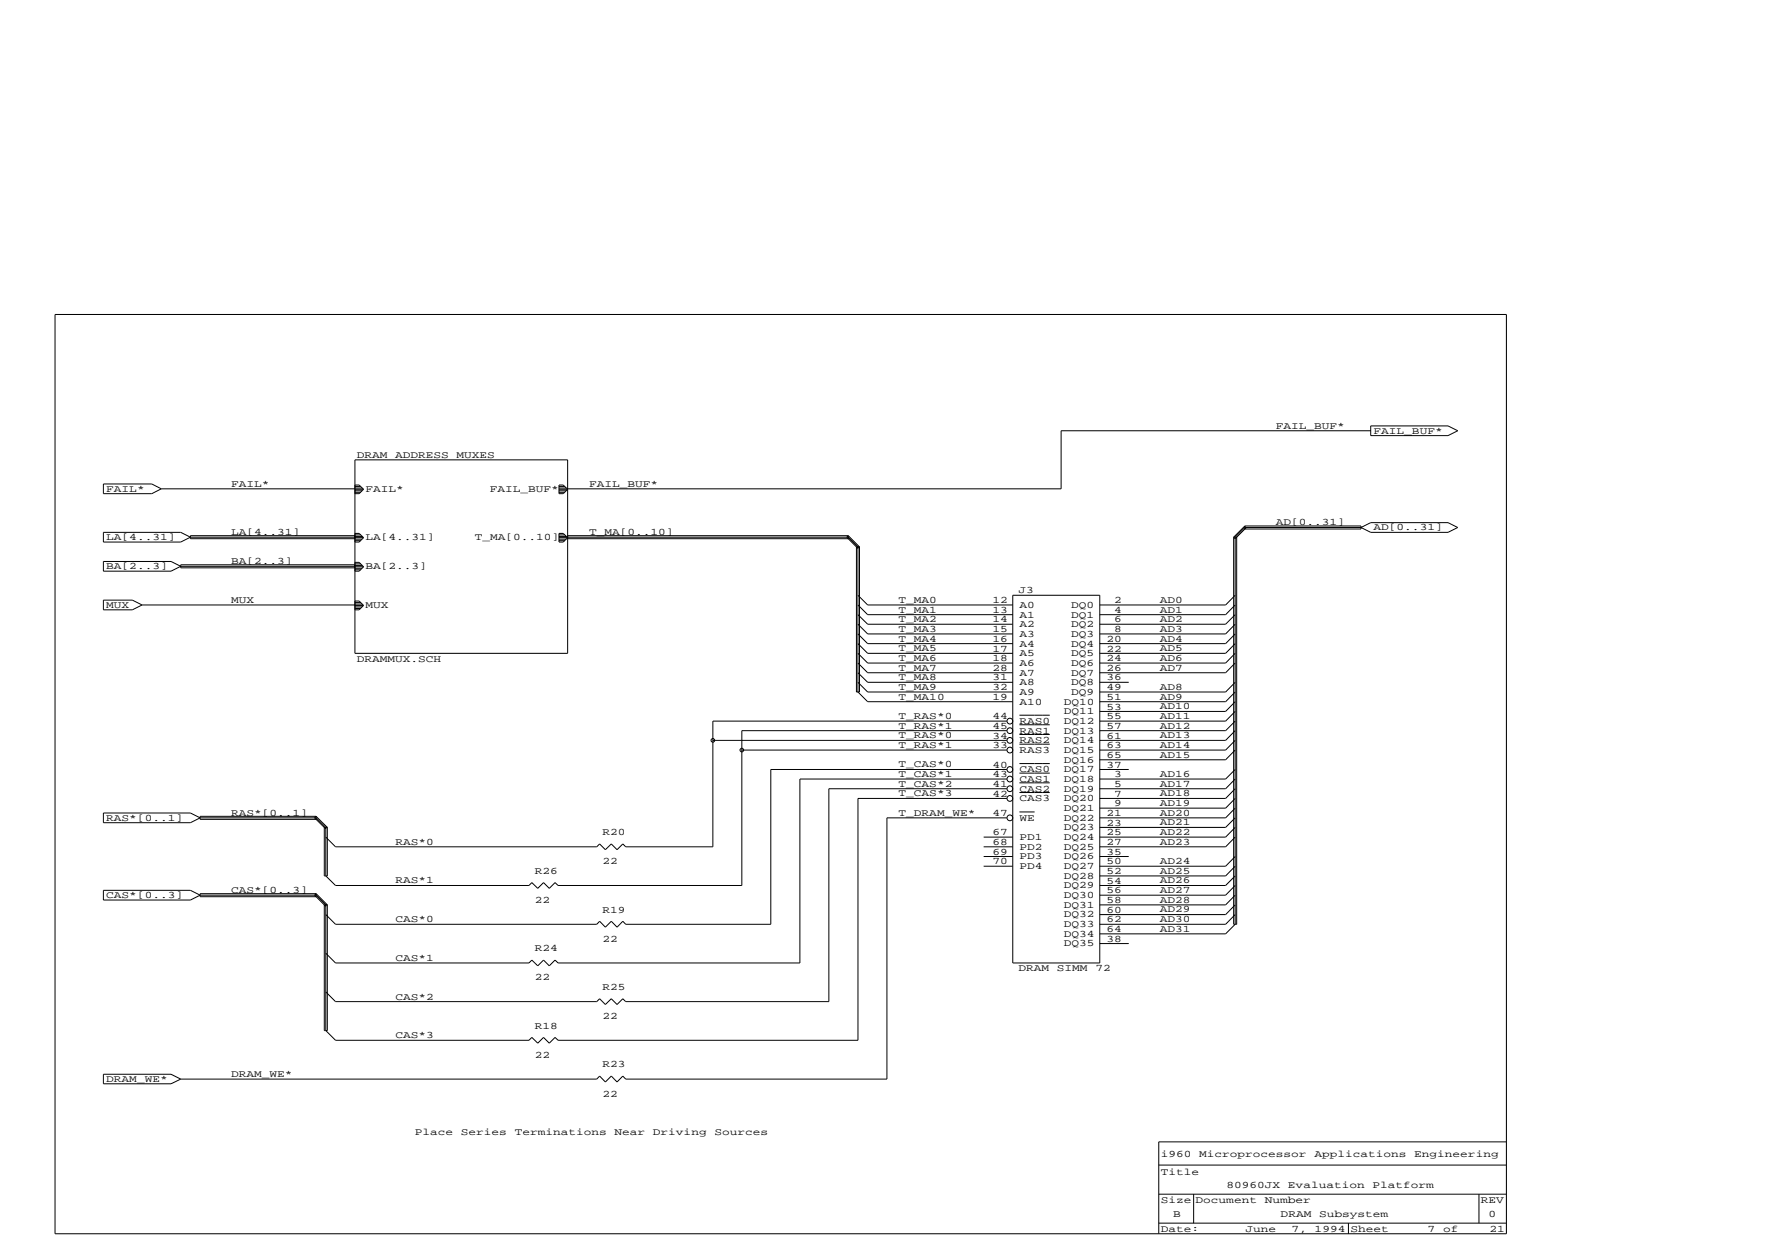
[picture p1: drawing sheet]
<svg xmlns="http://www.w3.org/2000/svg" width="297mm" height="210mm" viewBox="0 0 297 210" stroke-linecap="round" stroke-linejoin="round" font-family="sans-serif">
<g fill="none" stroke="#000" stroke-width=".17">
<path d="M9.2 52.7h243.2v154h-243.2zM59.5 77h35.6v32.4h-35.6zM229.6 71.3h13l1.6 .9-1.6 .8h-13zM229.6 72.2h-51.8v9.7h-82.7M17.3 81.1h8.1l1.6 .8-1.6 .8h-8.1zM17.3 89.2h13l1.6 .8-1.6 .8h-13zM17.3 94.1h11.4l1.6 .8-1.6 .8h-11.4zM27 81.9h32.5M30.3 94.9h29.2M31.9 90h27.6M59.5 81.3h.7l.7 .7M59.5 81.5h.9"/>
<path d="M59.5 81.8h1.2M59.5 82h1.4M59.5 82.2h1.2M59.5 82.5h.9M59.5 89.4h.7l.7 .7M59.5 89.6h.9M59.5 89.9h1.2M59.5 90.1h1.4M59.5 90.3h1.2M59.5 90.6h.9M59.5 94.2h.7l.7 .7M59.5 94.5h.9"/>
<path d="M59.5 94.7h1.2M59.5 94.9h1.4M59.5 95.2h1.2M59.5 95.5h.9M59.5 89.7h-27.6v.5h27.6M59.5 94.6h-29.2v.5h29.2M60.9 82l-.7 .7h-.7M60.9 90.1l-.7 .7h-.7M60.9 94.9l-.7 .8h-.7M93.6 81.3h.8l.7 .7-.7 .7h-.8zM93.6 89.4h.8l.7 .7-.7 .7h-.8zM93.6 81.5h1"/>
<path d="M93.6 81.8h1.3M93.6 82h1.5M93.6 82.2h1.2M93.6 82.5h1M93.6 89.6h1M93.6 89.9h1.3M93.6 90.1h1.5M93.6 90.3h1.2M93.6 90.6h1M95.1 90h47l1.6 1.6v24.3l1.7 1.7h24.3M95.1 89.7h47M142.1 89.7l1.9 1.9"/>
<path d="M142.1 89.7l-.2 .3 1.8 1.9M142.1 89.7v.5h-47M143.5 91.6h.5v24.3h-.5zM143.7 99.7l1.7 1.6h24.3M169.7 99.7h14.6v61.6h-14.6zM206.7 90h.5v64.8h-.5zM206.9 99.7l-1.6 1.6h-21M208.6 88.1h19.4v.5h-19.4zM208.6 88.1l-1.9 1.9M208.8 88.4l-1.9 1.8-.2-.2M228 88.4l1.6-.8h13l1.6 .8-1.6 .8h-13zM228 88.4h-19.4l-1.7 1.6v64.8l-1.6 1.6h-21"/>
<path d="M17.3 100.5h4.9l1.6 .8-1.6 .9h-4.9zM23.8 101.3h35.7M59.5 100.7h.7l.7 .7M59.5 100.9h.9M59.5 101.2h1.2M59.5 101.4h1.4M59.5 101.7h1.2M59.5 101.9h.9M60.9 101.4l-.7 .8h-.7M143.7 107.8l1.7 1.6h24.3M143.7 101.3l1.7 1.7h24.3M143.7 103l1.7 1.6h24.3"/>
<path d="M143.7 104.6l1.7 1.6h24.3M143.7 106.2l1.7 1.6h24.3M143.7 109.4l1.7 1.7h24.3M143.7 111.1l1.7 1.6h24.3M143.7 112.7l1.7 1.6h24.3M143.7 114.3l1.7 1.6h24.3M170.8 119.8h5.1M184.3 114.3h4.8M206.9 107.8l-1.6 1.6h-21M206.9 101.3l-1.6 1.7h-21M206.9 103l-1.6 1.6h-21M206.9 104.6l-1.6 1.6h-21"/>
<path d="M206.9 106.2l-1.6 1.6h-21M206.9 109.4l-1.6 1.7h-21M206.9 111.1l-1.6 1.6h-21M206.9 114.3l-1.6 1.6h-21M206.9 115.9l-1.6 1.7h-21M206.9 117.6l-1.6 1.6h-21M206.9 119.2l-1.6 1.6h-21M17.3 136.2h14.6l1.6 .8-1.6 .8h-14.6zM33.5 136.8h19.5v.5h-19.5zM53 136.8l1.8 1.8M53 136.8l-.3 .2 1.9 1.9M54.3 138.6h.5v8.1h-.5z"/>
<path d="M119.4 124h49.3M124.3 125.7h44.4M168.7 130.5h-34.7v30.8h-40.5l-.5-.5-1 1-.9-1-1 1-1-1-.5 .5h-32.4l-1.6-1.6M168.7 133.8h-25v40.5h-50.2l-.5-.5-1 1-.9-1-1 1-1-1-.5 .5h-32.4l-1.6-1.7v-21l-1.6-1.6h-19.5M168.7 120.8h-49.3v21.1h-14.6l-.5-.5-.9 .9-1-.9-1 .9-.9-.9-.5 .5h-43.8l-1.6-1.7M168.7 122.4h-44.4v25.9h-30.8l-.5-.4-1 .9-.9-.9-1 .9-1-.9-.5 .4h-32.4l-1.6-1.6v-8.1l-1.6-1.6h-19.5M168.7 128.9h-39.6v25.9h-24.3l-.5-.5-.9 1-1-1-1 1-.9-1-.5 .5h-43.8l-1.6-1.6M168.7 132.1h-29.8v35.7h-34.1l-.5-.5-.9 1-1-1-1 1-.9-1-.5 .5h-43.8l-1.6-1.6M168.7 137h-20.1v43.8h-43.8l-.5-.5-.9 1-1-1-1 1-.9-1-.5 .5h-69.7M170.8 124.7h5.1M170.8 123h5.1M170.8 127.9h5.1"/>
<path d="M170.8 131.1h5.1M170.8 132.8h5.1M170.8 129.5h5.1M170.8 121.4h5.1M170.8 136h2.5M184.3 128.9h4.8M206.9 120.8l-1.6 1.6h-21M206.9 122.4l-1.6 1.6h-21M206.9 124l-1.6 1.7h-21M206.9 125.7l-1.6 1.6h-21M206.9 128.9l-1.6 1.6h-21M206.9 130.5l-1.6 1.6h-21"/>
<path d="M206.9 132.1l-1.6 1.7h-21M206.9 133.8l-1.6 1.6h-21M206.9 135.4l-1.6 1.6h-21M206.9 137l-1.6 1.6h-21M206.9 138.6l-1.6 1.6h-21M17.3 149.1h14.6l1.6 .9-1.6 .8h-14.6zM33.5 149.7h19.5v.5h-19.5zM53 149.7l1.8 1.9M53 149.7l-.3 .3 1.9 1.8M54.3 151.6h.5v21h-.5zM164.8 140.2h4.9M164.8 141.9h4.9"/>
<path d="M164.8 145.1h4.9M164.8 143.5h4.9M184.3 158.1h4.8M184.3 143.5h4.8M206.9 140.2l-1.6 1.7h-21M206.9 143.5l-1.6 1.6h-21M206.9 145.1l-1.6 1.6h-21M206.9 146.7l-1.6 1.6h-21M206.9 150l-1.6 1.6h-21M206.9 148.3l-1.6 1.7h-21M206.9 151.6l-1.6 1.6h-21M206.9 153.2l-1.6 1.6h-21"/>
<path d="M17.3 180h11.4l1.6 .8-1.6 .8h-11.4zM194.1 195.2h58.2M252.3 191.3h-58.2v15.4M194.1 204.9h58.2M194.1 200.1h58.2M200 200.1v4.8M225.9 204.9v1.8M247.8 200.1v4.8"/>
<circle cx="119.4" cy="124" r=".3"/>
<circle cx="124.3" cy="125.7" r=".3"/>
<circle cx="169.2" cy="132.1" r=".48"/>
<circle cx="169.2" cy="120.8" r=".48"/>
<circle cx="169.2" cy="130.5" r=".48"/>
<circle cx="169.2" cy="124" r=".48"/>
<circle cx="169.2" cy="133.8" r=".48"/>
<circle cx="169.2" cy="137" r=".48"/>
<circle cx="169.2" cy="122.4" r=".48"/>
<circle cx="169.2" cy="125.7" r=".48"/>
<circle cx="169.2" cy="128.9" r=".48"/>
</g>
<g font-size="1.7">
<text x="213.7" y="71.8">FAIL_BUF*</text>
<text x="59.8" y="76.7">DRAM</text>
<text x="66.2" y="76.7">ADDRESS</text>
<text x="76.5" y="76.7">MUXES</text>
<text x="230.1" y="72.6">FAIL_BUF*</text>
<text x="17.8" y="82.4">FAIL*</text>
<text x="38.7" y="81.5">FAIL*</text>
<text x="61.2" y="82.4">FAIL*</text>
<text x="82.1" y="82.4">FAIL_BUF*</text>
<text x="98.7" y="81.5">FAIL_BUF*</text>
<text x="38.7" y="89.6">LA[4..31]</text>
<text x="98.7" y="89.6">T_MA[0..10]</text>
<text x="213.7" y="88">AD[0..31]</text>
<text x="230.1" y="88.8">AD[0..31]</text>
<text x="17.8" y="90.5">LA[4..31]</text>
<text x="17.8" y="95.4">BA[2..3]</text>
<text x="38.7" y="94.5">BA[2..3]</text>
<text x="61.2" y="90.5">LA[4..31]</text>
<text x="61.2" y="95.4">BA[2..3]</text>
<text x="79.5" y="90.5">T_MA[0..10]</text>
<text x="17.8" y="101.8">MUX</text>
<text x="38.7" y="101">MUX</text>
<text x="61.2" y="101.8">MUX</text>
<text x="150.5" y="101">T_MA0</text>
<text x="166.3" y="101">12</text>
<text x="170.6" y="99.4">J3</text>
<text x="170.8" y="101.8">A0</text>
<text x="179.5" y="101.8">DQ0</text>
<text x="186.7" y="101">2</text>
<text x="194.3" y="101">AD0</text>
<text x="150.5" y="102.6">T_MA1</text>
<text x="150.5" y="104.2">T_MA2</text>
<text x="150.5" y="105.8">T_MA3</text>
<text x="150.5" y="107.5">T_MA4</text>
<text x="166.3" y="105.9">15</text>
<text x="166.3" y="107.5">16</text>
<text x="166.3" y="102.7">13</text>
<text x="166.3" y="104.3">14</text>
<text x="170.8" y="106.7">A3</text>
<text x="170.8" y="103.5">A1</text>
<text x="170.8" y="105.1">A2</text>
<text x="179.5" y="103.5">DQ1</text>
<text x="179.5" y="105.1">DQ2</text>
<text x="179.5" y="106.7">DQ3</text>
<text x="185.4" y="107.5">20</text>
<text x="186.7" y="102.7">4</text>
<text x="186.7" y="104.3">6</text>
<text x="186.7" y="105.9">8</text>
<text x="194.3" y="102.6">AD1</text>
<text x="194.3" y="104.2">AD2</text>
<text x="194.3" y="105.8">AD3</text>
<text x="194.3" y="107.5">AD4</text>
<text x="59.8" y="110.9">DRAMMUX.SCH</text>
<text x="150.5" y="110.7">T_MA6</text>
<text x="150.5" y="112.3">T_MA7</text>
<text x="150.5" y="113.9">T_MA8</text>
<text x="150.5" y="109.1">T_MA5</text>
<text x="166.3" y="109.1">17</text>
<text x="166.3" y="110.8">18</text>
<text x="166.3" y="112.4">28</text>
<text x="166.3" y="114">31</text>
<text x="170.8" y="108.3">A4</text>
<text x="170.8" y="109.9">A5</text>
<text x="170.8" y="111.6">A6</text>
<text x="170.8" y="113.2">A7</text>
<text x="179.5" y="108.3">DQ4</text>
<text x="179.5" y="109.9">DQ5</text>
<text x="179.5" y="111.6">DQ6</text>
<text x="179.5" y="113.2">DQ7</text>
<text x="185.4" y="109.1">22</text>
<text x="185.4" y="110.8">24</text>
<text x="185.4" y="112.4">26</text>
<text x="185.4" y="114">36</text>
<text x="194.3" y="110.7">AD6</text>
<text x="194.3" y="112.3">AD7</text>
<text x="194.3" y="109.1">AD5</text>
<text x="150.5" y="115.6">T_MA9</text>
<text x="150.5" y="117.2">T_MA10</text>
<text x="166.3" y="115.6">32</text>
<text x="166.3" y="117.2">19</text>
<text x="170.8" y="114.8">A8</text>
<text x="170.8" y="116.4">A9</text>
<text x="170.8" y="118">A10</text>
<text x="178.2" y="118">DQ10</text>
<text x="178.2" y="119.7">DQ11</text>
<text x="179.5" y="114.8">DQ8</text>
<text x="179.5" y="116.4">DQ9</text>
<text x="185.4" y="115.6">49</text>
<text x="185.4" y="117.2">51</text>
<text x="185.4" y="118.9">53</text>
<text x="194.3" y="115.6">AD8</text>
<text x="194.3" y="117.2">AD9</text>
<text x="194.3" y="118.8">AD10</text>
<text x="150.5" y="120.4">T_RAS*0</text>
<text x="150.5" y="123.7">T_RAS*0</text>
<text x="150.5" y="122">T_RAS*1</text>
<text x="150.5" y="125.3">T_RAS*1</text>
<text x="166.3" y="125.3">33</text>
<text x="166.3" y="123.7">34</text>
<text x="166.3" y="120.5">44</text>
<text x="166.3" y="122.1">45</text>
<text x="170.8" y="124.5">RAS2</text>
<text x="170.8" y="121.3">RAS0</text>
<text x="170.8" y="122.9">RAS1</text>
<text x="178.2" y="121.3">DQ12</text>
<text x="178.2" y="122.9">DQ13</text>
<text x="178.2" y="124.5">DQ14</text>
<text x="185.4" y="120.5">55</text>
<text x="185.4" y="122.1">57</text>
<text x="185.4" y="123.7">61</text>
<text x="185.4" y="125.3">63</text>
<text x="194.3" y="120.4">AD11</text>
<text x="194.3" y="122">AD12</text>
<text x="194.3" y="123.7">AD13</text>
<text x="194.3" y="125.3">AD14</text>
<text x="150.5" y="128.5">T_CAS*0</text>
<text x="150.5" y="131.8">T_CAS*2</text>
<text x="150.5" y="130.1">T_CAS*1</text>
<text x="166.3" y="128.6">40</text>
<text x="166.3" y="131.8">41</text>
<text x="166.3" y="130.2">43</text>
<text x="170.8" y="126.1">RAS3</text>
<text x="170.8" y="129.4">CAS0</text>
<text x="170.8" y="131">CAS1</text>
<text x="178.2" y="126.1">DQ15</text>
<text x="178.2" y="127.8">DQ16</text>
<text x="178.2" y="129.4">DQ17</text>
<text x="178.2" y="131">DQ18</text>
<text x="185.4" y="127">65</text>
<text x="185.4" y="128.6">37</text>
<text x="186.7" y="130.2">3</text>
<text x="186.7" y="131.8">5</text>
<text x="194.3" y="126.9">AD15</text>
<text x="194.3" y="130.1">AD16</text>
<text x="194.3" y="131.8">AD17</text>
<text x="17.8" y="137.5">RAS*[0..1]</text>
<text x="38.7" y="136.7">RAS*[0..1]</text>
<text x="150.5" y="133.4">T_CAS*3</text>
<text x="150.5" y="136.7">T_DRAM_WE*</text>
<text x="166.3" y="133.5">42</text>
<text x="166.3" y="136.7">47</text>
<text x="170.8" y="132.6">CAS2</text>
<text x="170.8" y="134.2">CAS3</text>
<text x="170.8" y="137.5">WE</text>
<text x="178.2" y="132.6">DQ19</text>
<text x="178.2" y="134.2">DQ20</text>
<text x="178.2" y="135.9">DQ21</text>
<text x="178.2" y="137.5">DQ22</text>
<text x="185.4" y="136.7">21</text>
<text x="186.7" y="133.5">7</text>
<text x="186.7" y="135.1">9</text>
<text x="194.3" y="133.4">AD18</text>
<text x="194.3" y="135">AD19</text>
<text x="194.3" y="136.7">AD20</text>
<text x="66.3" y="141.5">RAS*0</text>
<text x="100.9" y="139.9">R20</text>
<text x="166.3" y="139.9">67</text>
<text x="166.3" y="141.6">68</text>
<text x="166.3" y="143.2">69</text>
<text x="170.8" y="140.7">PD1</text>
<text x="170.8" y="142.3">PD2</text>
<text x="170.8" y="144">PD3</text>
<text x="178.2" y="139.1">DQ23</text>
<text x="178.2" y="140.7">DQ24</text>
<text x="178.2" y="142.3">DQ25</text>
<text x="178.2" y="144">DQ26</text>
<text x="185.4" y="138.3">23</text>
<text x="185.4" y="139.9">25</text>
<text x="185.4" y="141.6">27</text>
<text x="185.4" y="143.2">35</text>
<text x="194.3" y="138.3">AD21</text>
<text x="194.3" y="139.9">AD22</text>
<text x="194.3" y="141.5">AD23</text>
<text x="38.7" y="149.6">CAS*[0..3]</text>
<text x="66.3" y="148">RAS*1</text>
<text x="89.6" y="146.4">R26</text>
<text x="100.9" y="144.8">22</text>
<text x="166.3" y="144.8">70</text>
<text x="170.8" y="145.6">PD4</text>
<text x="178.2" y="145.6">DQ27</text>
<text x="178.2" y="147.2">DQ28</text>
<text x="178.2" y="148.8">DQ29</text>
<text x="185.4" y="144.8">50</text>
<text x="185.4" y="146.4">52</text>
<text x="185.4" y="148">54</text>
<text x="185.4" y="149.7">56</text>
<text x="194.3" y="144.8">AD24</text>
<text x="194.3" y="146.4">AD25</text>
<text x="194.3" y="148">AD26</text>
<text x="194.3" y="149.6">AD27</text>
<text x="17.8" y="150.4">CAS*[0..3]</text>
<text x="66.3" y="154.5">CAS*0</text>
<text x="89.6" y="151.3">22</text>
<text x="100.9" y="152.9">R19</text>
<text x="178.2" y="150.4">DQ30</text>
<text x="178.2" y="152.1">DQ31</text>
<text x="178.2" y="153.7">DQ32</text>
<text x="178.2" y="155.3">DQ33</text>
<text x="185.4" y="151.3">58</text>
<text x="185.4" y="152.9">60</text>
<text x="185.4" y="154.5">62</text>
<text x="194.3" y="151.2">AD28</text>
<text x="194.3" y="152.9">AD29</text>
<text x="194.3" y="154.5">AD30</text>
<text x="66.3" y="161">CAS*1</text>
<text x="89.6" y="159.4">R24</text>
<text x="100.9" y="157.8">22</text>
<text x="178.2" y="156.9">DQ34</text>
<text x="178.2" y="158.5">DQ35</text>
<text x="185.4" y="156.1">64</text>
<text x="185.4" y="157.8">38</text>
<text x="194.3" y="156.1">AD31</text>
<text x="66.3" y="167.4">CAS*2</text>
<text x="89.6" y="164.2">22</text>
<text x="100.9" y="165.9">R25</text>
<text x="170.6" y="162.6">DRAM</text>
<text x="177.1" y="162.6">SIMM</text>
<text x="183.5" y="162.6">72</text>
<text x="66.3" y="173.9">CAS*3</text>
<text x="89.6" y="172.3">R18</text>
<text x="100.9" y="170.7">22</text>
<text x="89.6" y="177.2">22</text>
<text x="100.9" y="178.8">R23</text>
<text x="17.8" y="181.3">DRAM_WE*</text>
<text x="38.7" y="180.4">DRAM_WE*</text>
<text x="100.9" y="183.7">22</text>
<text x="69.5" y="190.1">Place</text>
<text x="77.2" y="190.1">Series</text>
<text x="86.2" y="190.1">Terminations</text>
<text x="103" y="190.1">Near</text>
<text x="109.4" y="190.1">Driving</text>
<text x="119.7" y="190.1">Sources</text>
<text x="194.5" y="196.8">Title</text>
<text x="194.5" y="193.9">i960</text>
<text x="200.9" y="193.9">Microprocessor</text>
<text x="220.2" y="193.9">Applications</text>
<text x="236.9" y="193.9">Engineering</text>
<text x="194.5" y="201.5">Size Document</text>
<text x="196.6" y="203.9">B</text>
<text x="205.5" y="199.1">80960JX</text>
<text x="211.9" y="201.5">Number</text>
<text x="214.6" y="203.9">DRAM</text>
<text x="215.8" y="199.1">Evaluation</text>
<text x="221" y="203.9">Subsystem</text>
<text x="229.9" y="199.1">Platform</text>
<text x="248.1" y="201.5">REV</text>
<text x="249.4" y="203.9">0</text>
<text x="194.5" y="206.4">Date:</text>
<text x="208.7" y="206.4">June</text>
<text x="216.4" y="206.4">7,</text>
<text x="220.3" y="206.4">1994 Sheet</text>
<text x="239.2" y="206.4">7</text>
<text x="241.8" y="206.4">of</text>
<text x="249.5" y="206.4">21</text>
</g>
</svg>
